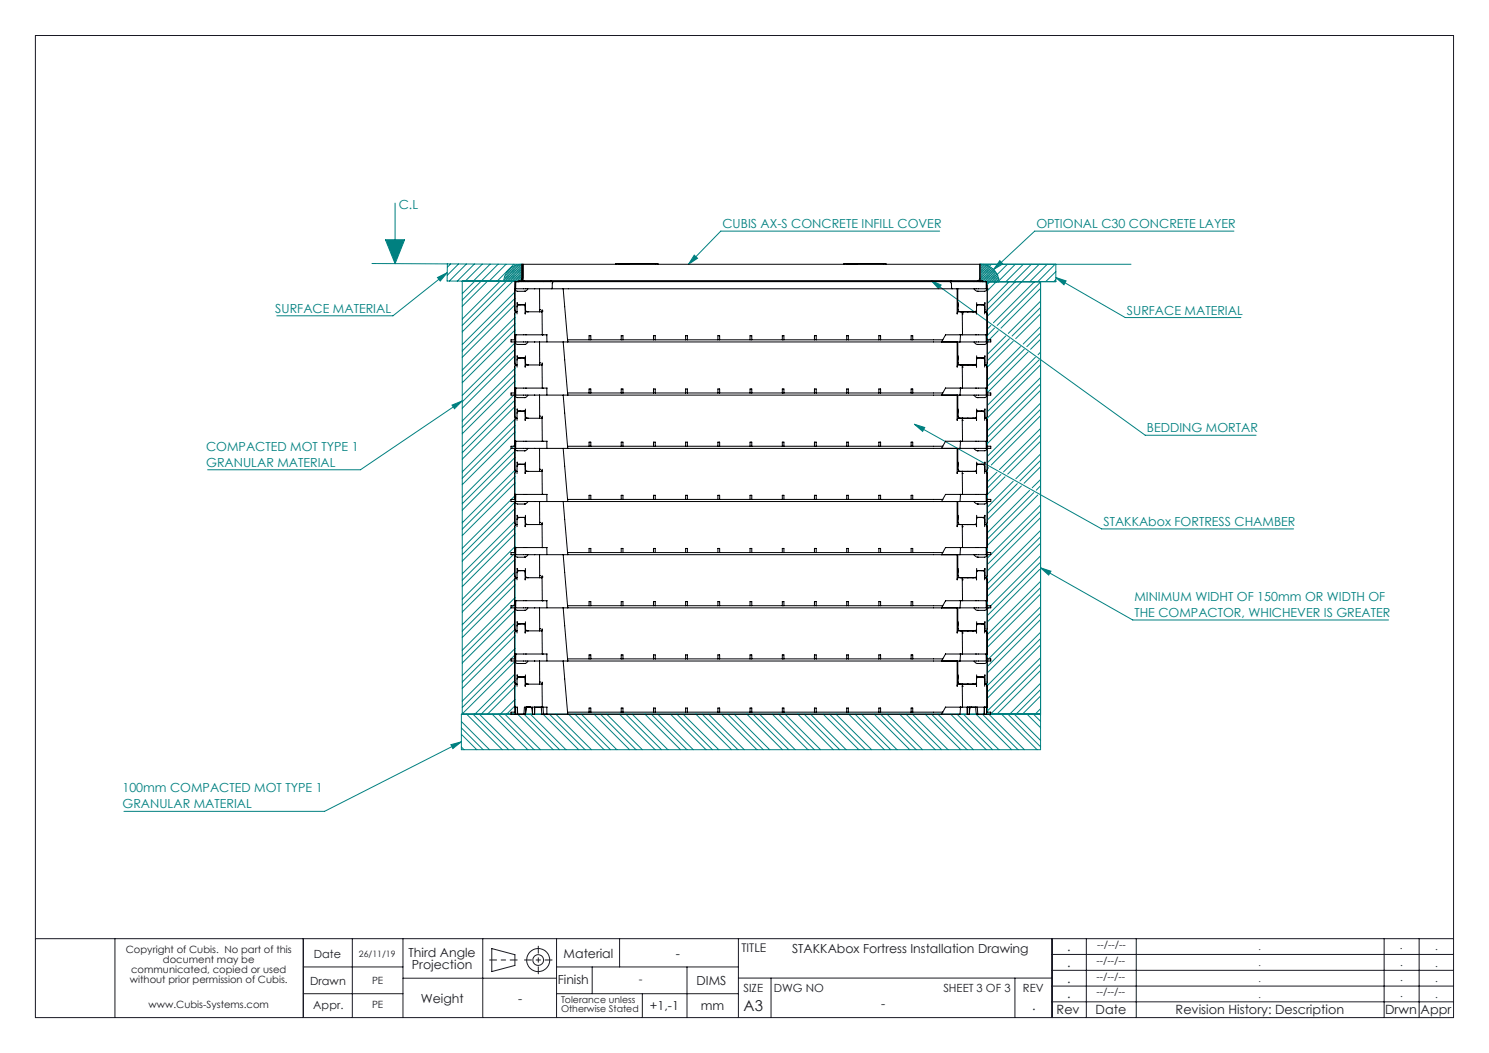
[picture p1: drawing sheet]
<svg xmlns="http://www.w3.org/2000/svg" width="420mm" height="297mm" viewBox="0 0 420 297" stroke-linecap="round" stroke-linejoin="round" font-family="sans-serif">
<g fill="none" stroke="#191924" stroke-width=".28">
<path d="M10 10h400v277h-400zM10 264.8h400M32.4 264.8v22.2M85.5 264.8v22.2M85.5 272.7h28.2M99.4 264.8v22.2M113.7 275.9h43.3M113.7 264.8v22.2M136.2 264.8v22.2M138.7 267.5l6.5 1.8v3l-6.5 1.7zM157 264.8v22.2M157 272.7h51.3"/>
<path d="M167 272.7v7.6M174.8 264.8v7.9M193.8 272.7v14.3M208.3 275.9h88.5M208.3 264.8v22.2M217.5 275.9v11.1M286.3 275.9v11.1M296.8 269.2h113.2M296.8 273.7h113.2M296.8 278.1h113.2M296.8 264.8v22.2M306.4 264.8v22.2"/>
<path d="M320.5 264.8v22.2M390.4 264.8v22.2M400.3 264.8v22.2M85.5 280.3h28.2M157 280.3h51.3M181.2 280.3v6.7M296.8 282.6h113.2"/>
<circle cx="151.8" cy="270.8" r="3.2"/>
<circle cx="151.8" cy="270.8" r="1.51"/>
</g>
<g fill="none" stroke="#008080" stroke-width=".28">
<path d="M111.4 57.3v17.1M104.9 74.3l42.3 .2M108.7 67.6h5.4l-2.7 6.8zM126.2 74.4l-.1 4.9h19.5M127.1 74.5l-.9 .8M129.3 74.5l-3.1 3.1M131.6 74.5l-4.8 4.8M133.8 74.5l-4.8 4.8M133.9 79.3l-3.5 3.5M136 74.5l-4.8 4.8M137.5 79.3l-7.1 7.1M138.3 74.5l-4.8 4.8"/>
<path d="M140.5 74.5l-10.1 10.1M141.1 79.3l-10.7 10.7M142.5 78.3h.1M142.5 79h.1M142.7 74.5l-4.7 4.8M142.8 77.3h.1M142.8 78h.1M142.8 78.6h.1M142.9 79.3l-12.5 12.5M143.1 76.9h.1M143.1 77.6h.1M143.1 78.3h.1"/>
<path d="M143.1 79h.1M143.4 76.6h.1M143.4 77.3h.1M143.4 78h.1M143.4 78.6h.1M143.8 76.3h.1M143.8 76.9h.1M143.8 77.6h.1M143.8 78.3h.1M143.8 79h.1M144.1 75.9h.1M144.1 76.6h.1"/>
<path d="M144.1 77.3h.1M144.1 78h.1M144.1 78.6h.1M144.5 75.6h.1M144.5 76.3h.1M144.5 76.9h.1M144.5 77.6h.1M144.5 78.3h.1M144.5 79h.1M144.5 75.3l-1.7 1.6M144.7 79.3l-14.3 14.3M144.8 75.3h.1"/>
<path d="M144.8 75.9h.1M144.8 76.6h.1M144.8 77.3h.1M144.8 78h.1M144.8 78.6h.1M145 74.5l-4.8 4.8M145.1 74.9h.1M145.1 75.6h.1M145.1 76.3h.1M145.1 76.9h.1M145.1 77.6h.1M145.1 78.3h.1"/>
<path d="M145.1 79h.1M145.3 79.3v122.2M145.5 75.3h.1M145.5 75.9h.1M145.5 76.6h.1M145.5 77.3h.1M145.5 78h.1M145.5 78.6h.1M145.7 74.8l-3.4 3.3M145.8 74.9h.1M145.8 75.6h.1M145.8 76.3h.1"/>
<path d="M145.8 76.9h.1M145.8 77.6h.1M145.8 78.3h.1M145.8 79h.1M146.2 75.3h.1M146.2 75.9h.1M146.2 76.6h.1M146.2 77.3h.1M146.2 78h.1M146.2 78.6h.1M146.5 74.9h.1M146.5 75.6h.1"/>
<path d="M146.5 76.3h.1M146.5 76.9h.1M146.5 77.6h.1M146.5 78.3h.1M146.5 79h.1M146.5 74.6l-4.4 4.3M146.8 74.6h.1M146.8 75.3h.1M146.8 75.9h.1M146.8 76.6h.1M146.8 77.3h.1M146.8 78h.1"/>
<path d="M146.8 78.6h.1M147.1 74.9h.1M147.1 75.6h.1M147.1 76.3h.1M147.1 76.9h.1M147.1 77.6h.1M147.1 78.3h.1M147.1 79h.1M147.2 74.5a5 5 0 0 0-5.1 4.8M147.2 74.5v4.7l-16.8 .1v122.2M147.2 74.5l-4.7 4.8M147.2 75.2l-4.1 4.1"/>
<path d="M147.2 75.9l-3.4 3.4M147.2 76.5l-2.7 2.8M147.2 77.2l-2 2.1M147.2 77.9l-1.4 1.4M147.2 78.6l-.6 .6M276.4 74.5a5.1 5.1 0 0 1 5.4 4.9M276.4 74.5h42.6M276.4 74.5v4.9h21.4v-4.9M276.4 79.2h.8v.2M276.5 74.9h.1M276.5 75.6h.1M276.5 76.3h.1"/>
<path d="M276.5 76.9h.1M276.5 77.6h.1M276.5 78.3h.1M276.5 79h.1M276.5 74.5l-.1 .1M276.8 74.6h.1M276.8 75.3h.1M276.8 75.9h.1M276.8 76.6h.1M276.8 77.3h.1M276.8 78h.1M276.8 78.6h.1"/>
<path d="M277.1 74.9h.1M277.1 75.6h.1M277.1 76.3h.1M277.1 76.9h.1M277.1 77.6h.1M277.1 78.3h.1M277.1 79h.1M277.2 74.6l-.8 .7M277.4 74.5v.1M277.5 75.3h.1M277.5 75.9h.1M277.5 76.6h.1"/>
<path d="M277.5 77.3h.1M277.5 78h.1M277.5 78.6h.1M277.5 79.3h.1M277.7 74.7l-1.3 1.3M277.8 74.9h.1M277.8 75.6h.1M277.8 76.3h.1M277.8 76.9h.1M277.8 77.6h.1M277.8 78.3h.1M277.8 79h.1"/>
<path d="M278.2 75.3h.1M278.2 75.9h.1M278.2 76.6h.1M278.2 77.3h.1M278.2 78h.1M278.2 78.6h.1M278.2 79.3h.1M278.3 74.8l-1.9 1.9M278.5 74.9h.1M278.5 75.6h.1M278.5 76.3h.1M278.5 76.9h.1"/>
<path d="M278.5 77.6h.1M278.5 78.3h.1M278.5 79h.1M278.8 75l-2.4 2.4M278.8 75.3h.1M278.8 75.9h.1M278.8 76.6h.1M278.8 77.3h.1M278.8 78h.1M278.8 78.6h.1M278.8 79.3h.1M279.2 75.6h.1"/>
<path d="M279.2 76.3h.1M279.2 76.9h.1M279.2 77.6h.1M279.2 78.3h.1M279.2 79h.1M279.2 75.2l-2.8 2.8M279.3 79.4l-.8 .8M279.5 75.9h.1M279.5 76.6h.1M279.5 77.3h.1M279.5 78h.1M279.5 78.6h.1"/>
<path d="M279.5 79.3h.1M279.6 75.5l-3.2 3.2M279.6 74.5l-.6 .6M279.8 76.3h.1M279.8 76.9h.1M279.8 77.6h.1M279.8 78.3h.1M279.8 79h.1M280 75.8l-3.4 3.4M280.2 76.6h.1M280.2 77.3h.1M280.2 78h.1"/>
<path d="M280.2 78.6h.1M280.2 79.3h.1M280.3 76.1l-3.1 3.1M280.5 76.9h.1M280.5 77.6h.1M280.5 78.3h.1M280.5 79h.1M280.6 76.5l-2.9 2.9M280.8 77.3h.1M280.8 78h.1M280.8 78.6h.1M280.8 79.3h.1"/>
<path d="M280.9 76.9l-2.6 2.5M281.2 77.6h.1M281.2 78.3h.1M281.2 79h.1M281.2 77.3l-2.2 2.1M281.4 77.7l-1.7 1.7M281.5 78.6h.1M281.5 79.3h.1M281.6 78.2l-1.2 1.2M281.7 78.8l-3.2 3.2M281.8 79.4h-.1M284.2 74.5l-2.9 2.9"/>
<path d="M284.6 79.4l-6.1 6.2M286.4 74.5l-4.6 4.7M286.4 79.4l-7.9 8M288.6 74.5l-4.9 4.9M290.9 74.5l-4.9 4.9M291.8 79.4l-11.6 11.6M293.1 74.5l-14.6 14.7M293.5 79.4v132.1h-163.4v-10h163.4M293.5 79.5l-12.2 12.3M295.4 74.5l-4.9 4.9M297.6 74.5l-4.9 4.9M297.8 76.6l-2.8 2.8"/>
<path d="M297.8 78.8l-.6 .6M145.3 82.3l-14.9 14.9M145.3 89.5l-14.9 14.9M145.3 96.7l-14.9 14.8M145.3 84.1l-14.9 14.9M145.3 91.3l-14.9 14.9M145.3 98.5l-14.9 14.8M145.3 85.9l-14.9 14.9M145.3 93.1l-14.9 14.8M279.5 91.8l-1 1M280.5 92.5l-2 2.1M281.6 93.3l-3.1 3"/>
<path d="M283.7 94.8l-5.2 5.1M284.7 95.5l-6.2 6.2M285.8 96.3l-7.3 7.2M287.9 97.8l-9.4 9.3M288.9 98.5l-10.4 10.4M290 99.3l-11.5 11.4M293.5 84.9l-9.1 9.1M293.5 92.1l-4.9 4.9M293.5 99.3l-.7 .7M293.5 86.7l-8 8.1M293.5 93.9l-3.9 3.9M293.5 81.3l-11.2 11.3"/>
<path d="M293.5 88.5l-7 7M293.5 95.7l-2.8 2.8M145.3 103.9l-14.9 14.8M145.3 111.1l-14.9 14.8M145.3 118.2l-14.9 14.9M145.3 105.7l-14.9 14.8M145.3 112.9l-14.9 14.8M145.3 100.3l-14.9 14.8M145.3 107.5l-14.9 14.8M145.3 114.6l-14.9 14.9M292.1 100.7l-13.6 13.6M293.1 101.5l-14.6 14.6"/>
<path d="M293.5 106.5l-15 15M293.5 113.7l-15 15M293.5 108.3l-15 15M293.5 115.5l-15 15M293.5 102.9l-15 15M293.5 110.1l-15 15M293.5 117.3l-13.9 13.9M145.3 125.4l-14.9 14.9M145.3 132.6l-14.9 14.9M145.3 139.8l-14.9 14.9M145.3 120l-14.9 14.9M145.3 127.2l-14.9 14.9"/>
<path d="M145.3 134.4l-14.9 14.9M145.3 121.8l-14.9 14.9M145.3 129l-14.9 14.9M145.3 136.2l-14.9 14.9M278.9 131.9l-.4 .4M281.2 133.2l-2.7 2.7M282.3 133.8l-3.8 3.9M283.5 134.5l-5 4.9M285.8 135.7l-7.3 7.3M286.9 136.4l-8.4 8.4M288.1 137.1l-9.6 9.5M290.4 138.3l-11.9 11.9"/>
<path d="M291.6 139l-13.1 13M292.7 139.6l-14.2 14.2M293.5 120.9l-11.6 11.6M293.5 128.1l-7 6.9M293.5 135.3l-2.4 2.3M293.5 122.7l-10.4 10.4M293.5 129.9l-5.8 5.8M293.5 137l-1.2 1.3M293.5 124.5l-9.3 9.2M293.5 131.7l-4.6 4.6M293.5 138.8l-.1 .1M145.3 147l-14.9 14.9"/>
<path d="M145.3 154.2l-14.9 14.8M145.3 141.6l-14.9 14.9M145.3 148.8l-14.9 14.9M145.3 156l-14.9 14.8M145.3 143.4l-14.9 14.9M145.3 150.6l-14.9 14.8M145.3 157.8l-14.9 14.8M293.5 142.4l-15 15M293.5 149.6l-15 15M293.5 156.8l-15 15M293.5 144.2l-15 15M293.5 151.4l-15 15"/>
<path d="M293.5 158.6l-15 15M293.5 146l-15 15M293.5 153.2l-15 15M145.3 161.4l-14.9 14.8M145.3 168.6l-14.9 14.8M145.3 175.7l-14.9 14.9M145.3 163.2l-14.9 14.8M145.3 170.3l-14.9 14.9M145.3 177.5l-14.9 14.9M145.3 165l-14.9 14.8M145.3 172.1l-14.9 14.9M145.3 179.3l-14.9 14.9"/>
<path d="M293.3 160.6l-14.8 14.8M293.5 164l-15 15M293.5 171.2l-15 15M293.5 178.3l-15 15.1M293.5 165.8l-15 15M293.5 173l-15 15M293.5 167.6l-15 15M293.5 174.8l-15 15M145.3 182.9l-14.9 14.9M145.3 190.1l-11.4 11.4M145.3 197.3l-4.2 4.2M145.3 184.7l-14.9 14.9"/>
<path d="M145.3 191.9l-9.6 9.6M145.3 199.1l-2.4 2.4M145.3 186.5l-14.9 14.9M145.3 193.7l-7.8 7.8M293.5 185.5l-15 15M293.5 192.7l-8.7 8.8M293.5 199.9l-1.5 1.6M293.5 180.1l-15 15.1M293.5 187.3l-14.1 14.2M293.5 194.5l-6.9 7M293.5 181.9l-15 15M293.5 189.1l-12.3 12.4"/>
<path d="M293.5 196.3l-5.1 5.2M130.1 207.1l4.4 4.4M130.1 205.3l6.2 6.2M130.1 210.7l.8 .8M130.1 203.5l8 8M131.7 201.5l10 10M133.5 201.5l10 10M135.3 201.5l10 10M138.9 201.5l10 10M140.7 201.5l9.9 10M142.5 201.5l9.9 10M145.3 200.9l-.6 .6"/>
<path d="M146 201.5l10 10M147.8 201.5l10 10M149.6 201.5l10 10M153.2 201.5l10 10M155 201.5l10 10M156.8 201.5l10 10M160.4 201.5l10 10M162.2 201.5l10 10M164 201.5l10 10M167.6 201.5l10 10M169.4 201.5l10 10M171.2 201.5l10 10"/>
<path d="M174.8 201.5l10 10M176.6 201.5l10 10M178.4 201.5l10 10M182 201.5l9.9 10M183.8 201.5l9.9 10M185.6 201.5l9.9 10M189.2 201.5l9.9 10M191 201.5l9.9 10M192.7 201.5l10 10M196.3 201.5l10 10M198.1 201.5l10 10M199.9 201.5l10 10"/>
<path d="M203.5 201.5l10 10M205.3 201.5l10 10M207.1 201.5l10 10M210.7 201.5l10 10M212.5 201.5l10 10M214.3 201.5l10 10M217.9 201.5l10 10M219.7 201.5l10 10M221.5 201.5l10 10M225.1 201.5l10 10M226.9 201.5l10 10M228.7 201.5l10 10"/>
<path d="M232.2 201.5l10.1 10M234 201.5l10.1 10M235.8 201.5l10.1 10M239.4 201.5l10 10M241.2 201.5l10 10M243 201.5l10 10M246.6 201.5l10 10M248.4 201.5l10 10M250.2 201.5l10 10M253.8 201.5l10 10M255.6 201.5l10 10M257.4 201.5l10 10"/>
<path d="M261 201.5l10 10M262.8 201.5l10 10M264.6 201.5l10 10M268.2 201.5l10 10M270 201.5l10 10M271.8 201.5l10 10M275.3 201.5l10.1 10M277.1 201.5l10.1 10M278.4 201.5l.1-122.1v122.1M278.9 201.5l10.1 10M282.5 201.5l10 10M284.3 201.5l9.2 9.1"/>
<path d="M286.1 201.5l7.4 7.3M289.7 201.5l3.8 3.7M291.5 201.5l2 1.9M293.3 201.5l.2 .1"/>
</g>
<path d="M145.9 270.8h-7.8M147.9 270.8h7.8M151.8 266.9v7.8" fill="none" stroke="#191924" stroke-width=".28" stroke-dasharray="6.3 1.3 1.3 1.3" stroke-dashoffset="4.4"/>
<path d="M111.4 67.6v6.8l2.7-6.8zM108.7 67.6l2.7 6.8v-6.8z" fill-rule="evenodd" fill="#008080"/>
<g fill="none" stroke="#008080" stroke-width=".28">
<path d="M123.4 78.3l2.8-1.4-2 2.4zM126.2 76.9l-15.4 12.2h-32.7M195.8 72l.9 .8-2.5 1.7zM262.7 79.2l60.3 43.6h31.3M262.7 79.2l2.8 1.2-.8 1zM265 65.2h-61.7l-9.1 9.3M282 73.5l.9 .9-2.7 1.6zM297.8 78.3l19.6 11.3h32.6M297.8 78.3l2.9 .9-.6 1.1zM348.1 65.2h-56.2l-11.7 10.8M127.5 114.3l2.9-1.2-2.2 2.2zM130.4 113.1l-28.7 19.4h-43.1"/>
<path d="M257.9 119.7l52.9 29.5h54.1M257.9 119.7l2.9 .9-.6 1.1zM293.5 160.2l26 14.7h72.2M293.5 160.2l2.9 .9-.6 1.1zM127.2 210l2.9-.8-2.4 1.9zM130.1 209.2l-38.6 19.6h-56.5"/>
</g>
<path d="M195.8 72l.9 .8-2.5 1.7zM282 73.5l.9 .9-2.7 1.6zM297.8 78.3l2.9 .9-.6 1.1zM123.4 78.3l2.8-1.4-2 2.4zM257.9 119.7l2.9 .9-.6 1.1zM293.5 160.2l2.9 .9-.6 1.1zM127.5 114.3l2.9-1.2-2.2 2.2zM127.2 210l2.9-.8-2.4 1.9zM262.7 79.2l2.8 1.2-.8 1z" fill="#008080"/>
<g fill="none" stroke="#000" stroke-width=".28">
<path d="M145.3 79.4h1.1M145.3 79.4h.2M145.3 79.4v2.1M145.5 79.4h.9M145.5 79.4v2.1M146.4 79.4h6.9M146.4 79.4v-.2h130.8v.2M147.2 78.6l.3 .5M147.5 79.1h-.3v-4.6h129.2v4.6l-.6 .1M147.5 79.1l.3 .1M147.5 74.5v4.6M153.4 79.4h123.8"/>
<path d="M155.4 79.2v.2M156.1 79.4l-.3 .4-.2 1.7M174.4 74.4h-.6l-.1 .1M174.4 74.4h.1M174.5 74.4h11.1v.1M174.9 74.5h2.5M174.9 74.5h.1M177.4 74.5h.1M238.8 74.4h-.7l-.1 .1M238.8 74.4h.1M238.8 74.4h10.3M239.3 74.5h2.5"/>
<path d="M239.3 74.5h.1M241.8 74.5h.1M249.1 74.4h.1M249.2 74.4h.6l.1 .1M267.9 79.4l.5 .6v1.3l.2 .2M268.2 79.2v.2M277.2 79.4h1M278.2 79.4h.1l.1 2.1M278.2 79.4v2.1M145.2 87.3l.1 .5M145.2 94.4h.3M145.2 81.5h.1"/>
<path d="M145.2 81.5v5.8M145.2 87.3l.2 .5 .4 .1-.4 .1-.2 .4v6M145.2 94.4h.1M145.3 94.4v1.4M145.3 94.5v1.3h-1.2v.6h1.2M145.3 94.4v.8M145.3 81.5l.1 .3a1.4 1.4 0 0 0 1.7 .4h.9M145.3 96.4l.2 .6 .3 .2h2.2M145.3 81.5h.2M145.3 96.4h-.1v5.9M145.3 96.4h.2M145.3 87.7v.4"/>
<path d="M145.3 94.4v2M145.5 81.5h6.7M145.5 96.4h6.7M145.5 94.4h7.5M145.5 94.4v2M147.8 86l.3 .4v2.1l.2-.6h.7M147.8 86h-1.4l-.5 .3-.1 2.2M147.8 86h.4h-1.8l-.4-.3-.1-.3v1M148 82.2h.1M148 97.2h.1M148.2 85.4v2.1l.2 .3 .6 .1M148.9 81.6l-.9 .6"/>
<path d="M148.9 96.6l-.4 .4-.5 .2M149 87.9h3.2M152.2 87.9h.5M152.2 96.4h118.6M152.2 81.5h118M152.2 81.5v5.8M152.2 96.4v5.9M152.2 87.3h.1M152.2 87.3v.6M152.7 87.9h.2zM152.9 87.7h.1M152.9 87.7l.1 6.7"/>
<path d="M152.9 87.3v.4M153 94.4h1.4M153 94.4h.1M154.2 94.4l.1 2M158.9 81.5l1.2 14.3M158.9 96.4l1.2 14.4M160.1 95.8h105.8M160.1 95.8l.1 .6M166.2 95.8v-1.1h.5v1.1M175.2 95.8v-1.1h.5v1.1M184.3 95.8v-1.1h.5v1.1M193.4 95.8v-1.1h.5v1.1"/>
<path d="M202.5 95.8v-1.1h.5v1.1M211.6 95.8v-1.1h.5v1.1M220.7 95.8v-1.1h.4v1.1M229.7 95.8v-1.1h.5v1.1M238.8 95.8v-1.1h.5v1.1M247.9 95.8v-1.1h.5v1.1M257 95.8v-1.1h.5v1.1M265.9 95.8l-.3 .6M270 81.5v7l.2-.6h1.3M270 96.4v7.1l.2-.6h1.3M270.2 81.5h8.1M270.2 86h.1"/>
<path d="M270.2 81.5v5.1M270.2 96.4v5.2M270.3 85.4v2.1l.3 .4h4.2l.6-.3M270.8 96.4h7.5M270.8 94.4h.1M270.9 94.4l-.1 2M271.3 87.9h.1M271.4 87.9h.1M271.4 88.5h.1M271.4 88.5l.1 5.9M271.5 87.9h.1M271.5 94.4h6.7"/>
<path d="M271.5 87.9l-.1 .6M271.5 94.4h-4.8l-.8 1.4M272.8 87.9h.1M274.3 87.9h.1M274.8 96.6l.9 .6M274.8 81.6l.9 .6M275.4 86.4v2.1l-.1-.6h-3.8M275.5 85.4v1M275.7 97.2h.1M275.7 82.2h.1M275.7 86h-.2l2-.1 .3-.5-.1 2.3M275.7 86l-.2 .3"/>
<path d="M275.7 86h1.2a.7 .7 0 0 1 .8 .6v1.9M277.8 87.9h.1M277.8 87.9l.6 .5v6M278.2 94.4h.2M278.2 94.4v2M278.3 88.1l.1 .3v6M278.3 87.8v.4M278.3 96.4v.4l-.5 .4h-2.1M278.3 81.5v.3a1.4 1.4 0 0 1-1.7 .4h-.9M278.3 96.4h.1M278.3 81.5h.1M278.3 94.4l.1 2"/>
<path d="M278.3 95.8h1.2v.6h-1.1M278.4 96.4v6.1l-.2 .4h-.4M278.4 81.5v6l-.6 .4M278.4 96.4h.1M278.4 81.5h.1M145.2 102.3l.1 .5M145.2 117.4l.1 .4M145.2 109.5h.3M145.2 102.3l.3 .6h.3l-.4 .1-.2 .4v6.1M145.2 117.4l.2 .4 .4 .2h-.4l-.2 .4v6.1M145.2 109.5h.1M145.3 109.5v1.3"/>
<path d="M145.3 109.5v1.3h-1.2v.6h1.2M145.3 109.5v.7M145.3 111.4l.2 .5 .3 .2h2.2M145.3 111.4h-.1v6M145.3 111.4h.2M145.3 102.7v.4M145.3 117.7v.4M145.3 109.5v1.9M145.5 111.4h6.7M145.5 109.5h7.5M145.5 109.5v1.9M147.8 101l.3 .4v2.1l.2-.5 .7-.1"/>
<path d="M147.8 101h-1.4l-.5 .2-.1 2.3M147.8 116l.3 .4v2.2l.2-.6h.7M147.8 116h-1.3l-.6 .3-.1 2.3M147.8 116h.4l-2-.1-.3-.5v1M147.8 101h.4h-1.8l-.4-.3-.1-.3v1M148 112.1h.1M148.2 115.4v2l.2 .4 .6 .2M148.2 100.4v2l.2 .4 .6 .1M148.9 111.5l-.4 .5-.5 .1M149 118h3.2M149 102.9h3.2M152.2 118h.5"/>
<path d="M152.2 102.9h.5M152.2 111.4h118.6M152.2 111.4v6M152.2 117.4h.1M152.2 117.4v.6M152.2 102.3h.1M152.2 102.3v.6M152.7 102.9h.2zM152.7 118h.2M152.9 117.9l-.2 .1M152.9 102.8l.1 6.7M152.9 102.7v.1"/>
<path d="M152.9 117.4l.1 7.1M152.9 102.3v.4M153 109.5h1.4M153 109.5h.1M154.2 109.5l.1 1.9M158.9 111.4l1.2 14.5M160.1 110.8h105.8M160.1 110.8l.1 .6M166.2 110.8v-1.1h.5v1.1M175.2 110.8v-1.1h.5v1.1M184.3 110.8v-1.1h.5v1.1M193.4 110.8v-1.1h.5v1.1"/>
<path d="M202.5 110.8v-1.1h.5v1.1M211.6 110.8v-1.1h.5v1.1M220.7 110.8v-1.1h.4v1.1M229.7 110.8v-1.1h.5v1.1M238.8 110.8v-1.1h.5v1.1M247.9 110.8v-1.1h.5v1.1M257 110.8v-1.1h.5v1.1M265.9 110.8l-.3 .6M270 111.4v7.2l.2-.6h1.3M270.2 116h.1M270.2 101h.1M270.2 111.4v5.2"/>
<path d="M270.3 115.4v2.2a2.74 2.74 0 0 0 2.4 .4h1.2a1.34 1.34 0 0 0 1.5-.4M270.3 100.4v2.1l.3 .4h4.2l.6-.3M270.8 111.4h7.5M270.8 109.5h.1M270.9 109.5l-.1 1.9M271.3 118h.1M271.3 102.9h.1M271.4 118.6h.1M271.4 103.5h.1M271.4 118.6l.1 5.9M271.4 103.5l.1 6M271.5 109.5h6.7"/>
<path d="M271.5 118l-.1 .6M271.5 102.9l-.1 .6M271.5 109.5h-4.8l-.8 1.3M272.8 118h.1M272.8 102.9h.1M274.3 118h.1M274.3 102.9h.1M274.8 111.5l.9 .6M275.4 116.4v2.2l-.1-.6h-3.8M275.4 101.4v2.1l-.2-.6h-3.7M275.5 100.4v1M275.5 115.4v1"/>
<path d="M275.7 112.1h.1M275.7 116h-.2h1.9l.4-.6-.1 2.3M275.7 101h-.2l2-.1 .3-.5-.1 2.3M275.7 116l-.2 .3M275.7 116h1.3l.7 .3v2.3M275.7 101l-.2 .3M275.7 101h1.4l.6 .3v2.2M277.8 118h.1M277.8 102.9h.1M277.8 118l.6 .4v6.1M277.8 102.9l.6 .5v6.1M278.2 109.5h.2"/>
<path d="M278.2 109.5v1.9M278.3 118.1l.1 .3v6.1M278.3 103.1l.1 .3v6.1M278.3 102.8v.4M278.3 117.8v.4M278.3 111.4v.4l-.5 .3h-2.1M278.3 111.4h.1M278.3 109.5l.1 1.9M278.3 110.8h1.2v.6h-1.1M278.4 111.4v6.1l-.2 .4-.4 .1M278.4 111.4h.1M145.2 132.4l.1 .4"/>
<path d="M145.2 139.4h.3M145.2 124.5h.3M145.2 132.4l.2 .4 .4 .2-.4 .1-.2 .3v6M145.2 124.5h.1M145.2 139.4h.1M145.3 124.5v1.4M145.3 139.4v1.5M145.3 124.5v1.4h-1.2v.6h1.2M145.3 139.4v1.5h-1.2v.6h1.2M145.3 139.4v.9M145.3 124.5v.7M145.3 126.5l.2 .4 .3 .2h2.2"/>
<path d="M145.3 126.5h-.1v5.9M145.3 126.5h.2M145.3 132.7v.4M145.3 124.5v2M145.3 139.4v2.1M145.5 126.5h6.7M145.5 139.4h7.5M145.5 124.5h7.5M145.5 124.5v2M145.5 139.4v2.1M147.8 130.9l.3 .5v2.2l.2-.6h.7M147.8 130.9h-1.3l-.6 .4-.1 2.3"/>
<path d="M147.8 130.9h.4h-1.9l-.4-.6v1.1M148 127.1h.1M148.2 130.3v2.1l.2 .4 .6 .2M148.9 126.5l-.4 .5-.5 .1M149 133h3.2M152.2 133h.5M152.2 126.5h118.6M152.2 126.5v5.9M152.2 132.4h.1M152.2 132.4v.6M152.7 133h.2zM152.9 132.7l.1 6.7"/>
<path d="M152.9 132.7h.1M152.9 132.4v.3M153 139.4h1.4M153 139.4h.1M153 124.5h1.4M153 124.5h.1M154.2 139.4l.1 2.1M154.2 124.5l.1 2M158.9 126.5l1.2 14.4M160.1 125.9h105.8M160.1 125.9l.1 .6M166.2 125.9v-1.2h.5v1.2"/>
<path d="M175.2 125.9v-1.2h.5v1.2M184.3 125.9v-1.2h.5v1.2M193.4 125.9v-1.2h.5v1.2M202.5 125.9v-1.2h.5v1.2M211.6 125.9v-1.2h.5v1.2M220.7 125.9v-1.2h.4v1.2M229.7 125.9v-1.2h.5v1.2M238.8 125.9v-1.2h.5v1.2M247.9 125.9v-1.2h.5v1.2M257 125.9v-1.2h.5v1.2M265.9 125.9l-.3 .6M270 126.5v7.1l.2-.6h1.3"/>
<path d="M270.2 130.9h.1M270.2 126.5v5M270.3 130.3v2.3a1.81 1.81 0 0 0 1.9 .4h1.7a1.34 1.34 0 0 0 1.5-.4M270.8 126.5h7.5M270.8 139.4h.1M270.8 124.5h.1M270.9 139.4l-.1 2.1M270.9 124.5l-.1 2M271.3 133h.1M271.4 133.6h.1M271.4 133.6l.1 5.8M271.5 124.5h6.7"/>
<path d="M271.5 139.4h6.7M271.5 133l-.1 .6M271.5 139.4h-4.8l-.8 1.5M271.5 124.5h-4.8l-.8 1.4M272.8 133h.1M274.3 133h.1M274.8 126.5l.9 .6M275.4 131.4v2.2l-.1-.6h-3.8M275.5 130.3v1.1M275.7 127.1h.1M275.7 130.9h-.2h1.9l.4-.6-.1 2.4M275.7 130.9l-.2 .4"/>
<path d="M275.7 130.9h1.3l.7 .4v2.3M277.8 133h.1M277.8 133l.6 .4v6M278.2 139.4h.2M278.2 124.5h.2M278.2 124.5v2M278.2 139.4v2.1M278.3 132.8l.1 .6v6M278.3 126.5l-.1 .4-.4 .2h-2.1M278.3 126.5h.1M278.3 124.5l.1 2M278.3 139.4l.1 2.1"/>
<path d="M278.3 125.9h1.2v.6h-1.1M278.4 126.5v6l-.2 .4-.4 .1M278.4 126.5h.1M145.2 147.4l.1 .4M145.2 154.4h.3M145.2 147.4l.2 .4 .4 .2-.4 .1-.2 .3v6M145.2 154.4h.1M145.3 154.4v1.5M145.3 154.4v1.5h-1.2v.6h1.2M145.3 154.4v.9M145.3 141.5l.2 .5 .4 .2h2.1M145.3 156.5l.1 .3a1.4 1.4 0 0 0 1.7 .4h.9"/>
<path d="M145.3 141.5h-.1v5.9M145.3 141.5h.2M145.3 156.5h-.1v5.8M145.3 156.5h.2M145.3 147.7v.4M145.3 154.4v2.1M145.5 141.5h6.7M145.5 156.5h6.7M145.5 154.4h7.5M145.5 154.4v2.1M147.8 145.9l.3 .5v2.2l.2-.6h.7M147.8 145.9h-1.2l-.7 .4-.1 2.3"/>
<path d="M147.8 145.9h.4h-1.9l-.4-.6v1.1M148 142.2h.1M148 157.2h.1M148.2 145.3v2.1l.2 .4 .6 .2M148.9 141.6l-.9 .6M148.9 156.6l-.9 .6M149 148h3.2M152.2 148h.5M152.2 141.5h118.6M152.2 156.5h118.6M152.2 141.5v5.9M152.2 156.5v5.8"/>
<path d="M152.2 147.4h.1M152.2 147.4v.6M152.7 148h.2zM152.9 147.7l.1 6.7M152.9 147.7h.1M152.9 147.4v.3M153 154.4h1.4M153 154.4h.1M154.2 154.4l.1 2.1M158.9 141.5l1.2 14.4M158.9 156.5l1.2 14.3M160.1 140.9h105.8"/>
<path d="M160.1 155.9h105.8M160.1 140.9l.1 .6M160.1 155.9l.1 .6M166.2 140.9v-1.2h.5v1.2M166.2 155.9v-1.2h.5v1.2M175.2 140.9v-1.2h.5v1.2M175.2 155.9v-1.2h.5v1.2M184.3 140.9v-1.2h.5v1.2M184.3 155.9v-1.2h.5v1.2M193.4 140.9v-1.2h.5v1.2M193.4 155.9v-1.2h.5v1.2M202.5 140.9v-1.2h.5v1.2"/>
<path d="M202.5 155.9v-1.2h.5v1.2M211.6 140.9v-1.2h.5v1.2M211.6 155.9v-1.2h.5v1.2M220.7 140.9v-1.2h.4v1.2M220.7 155.9v-1.2h.4v1.2M229.7 140.9v-1.2h.5v1.2M229.7 155.9v-1.2h.5v1.2M238.8 140.9v-1.2h.5v1.2M238.8 155.9v-1.2h.5v1.2M247.9 140.9v-1.2h.5v1.2M247.9 155.9v-1.2h.5v1.2M257 140.9v-1.2h.5v1.2"/>
<path d="M257 155.9v-1.2h.5v1.2M265.9 140.9l-.3 .6M265.9 155.9l-.3 .6M270 141.5v7.1l.2-.6h1.3M270 156.5v7l.1-.5 1.4-.1M270.2 145.9h.1M270.2 141.5v5M270.2 156.5v5.1M270.3 145.3v2.2l.3 .4 4.2 .1 .6-.4M270.8 156.5h7.5M270.8 141.5h7.5M270.8 154.4h.1"/>
<path d="M270.9 154.4l-.1 2.1M271.3 148h.1M271.4 148.6h.1M271.4 148.6l.1 5.8M271.5 154.4h6.7M271.5 148l-.1 .6M271.5 154.4h-4.8l-.8 1.5M272.8 148h.1M274.3 148h.1M274.8 156.6l.9 .6M274.8 141.6l.9 .6M275.4 146.4v2.2l-.1-.6h-3.8"/>
<path d="M275.5 145.3v1.1M275.7 157.2h.1M275.7 142.2h.1M275.7 145.9h-.2h1.9l.3-.1 .1-.5-.1 2.4M275.7 145.9l-.2 .4M275.7 145.9h1.3l.7 .4v2.3M277.8 148h.1M277.8 148l.6 .4v6M278.2 154.4h.2M278.2 154.4v2.1M278.3 148.1l.1 .3v6M278.3 147.8v.4"/>
<path d="M278.3 156.5v.3a1.4 1.4 0 0 1-1.7 .4h-.9M278.3 141.5l-.2 .5-.3 .1-2.1 .1M278.3 156.5h.1M278.3 141.5h.1M278.3 154.4l.1 2.1M278.3 140.9h1.2v.6h-1.1M278.3 155.9h1.2v.6h-1.1M278.4 156.5v6l-.6 .4M278.4 141.5v6l-.2 .3-.4 .2M278.4 156.5h.1M278.4 141.5h.1M145.2 162.3l.1 .8"/>
<path d="M145.2 177.3l.1 .5M145.2 169.4h.3M145.2 162.3l.2 .5 .4 .1-.4 .2-.2 .3v6M145.2 177.3l.3 .6h.3l-.4 .1-.2 .4v6.1M145.2 169.4h.1M145.3 169.4v1.4M145.3 169.5v1.3h-1.2v.6h1.2M145.3 169.4v.8M145.3 171.4l.1 .4a1.08 1.08 0 0 0 1.4 .4h1.2M145.3 171.4h-.1v5.9M145.3 171.4h.2M145.3 177.7v.4"/>
<path d="M145.3 169.4v2M145.5 171.4h6.7M145.5 169.4h7.5M145.5 169.4v2M147.8 161l.3 .4v2.1l.2-.6h.7M147.8 161h-1.4l-.5 .3-.1 2.2M147.8 176l.3 .4v2.1l.2-.5 .7-.1M147.8 176h-1.4l-.5 .2-.1 2.3M147.8 176h.4h-1.8l-.4-.3-.1-.3v1M147.8 161h.4M148 172.2h.1M148.2 175.4v2l.2 .4 .6 .1"/>
<path d="M148.2 160.3v2.2l.2 .3 .6 .1M148.2 160.9h-1.9l-.4-.6v1.1M148.9 171.6l-.4 .4-.5 .2M149 177.9h3.2M149 162.9h3.2M152.2 177.9h.5M152.2 162.9h.5M152.2 171.4h118.6M152.2 171.4v5.9M152.2 177.3h.1M152.2 177.3v.6M152.2 162.3h.1"/>
<path d="M152.2 162.3v.6M152.7 162.9h.2zM152.7 177.9h.2zM152.9 162.7h.1M152.9 162.7l.1 6.7M152.9 177.3l.1 7.2M152.9 162.3v.4M153 169.4h1.4M153 169.4h.1M154.2 169.4l.1 2M158.9 171.4l1.2 14.4M160.1 170.8h105.8"/>
<path d="M160.1 170.8l.1 .6M166.2 170.8v-1.1h.5v1.1M175.2 170.8v-1.1h.5v1.1M184.3 170.8v-1.1h.5v1.1M193.4 170.8v-1.1h.5v1.1M202.5 170.8v-1.1h.5v1.1M211.6 170.8v-1.1h.5v1.1M220.7 170.8v-1.1h.4v1.1M229.7 170.8v-1.1h.5v1.1M238.8 170.8v-1.1h.5v1.1M247.9 170.8v-1.1h.5v1.1M257 170.8v-1.1h.5v1.1"/>
<path d="M265.9 170.8l-.3 .6M270 171.4v7.1l.2-.6h1.3M270.2 160.9h.1M270.2 176h.1M270.2 161h.1M270.2 171.4v5.2M270.3 160.3v2.2l.3 .4h4.2l.6-.3M270.3 175.4v2.1l.3 .4h4.2l.6-.3M270.8 171.4h7.5M270.8 169.4h.1M270.9 169.4l-.1 2M271.3 177.9h.1"/>
<path d="M271.3 162.9h.1M271.4 178.5h.1M271.4 163.5h.1M271.4 178.5l.1 6M271.4 163.5l.1 5.9M271.5 169.4h6.7M271.5 177.9l-.1 .6M271.5 162.9l-.1 .6M271.5 169.4h-4.8l-.8 1.4M272.8 162.9h.1M272.8 177.9h.1M274.3 177.9h.1"/>
<path d="M274.3 162.9h.1M274.8 171.6l.9 .6M275.4 176.4v2.1l-.2-.6h-3.7M275.4 161.4v2.1l-.1-.6h-3.8M275.5 160.9h2l.3-.6-.1 2.4M275.5 160.3v1.1M275.5 175.4v1M275.5 161h.2M275.7 172.2h.1M275.7 176h-.2l2-.1 .3-.5-.1 2.3M275.7 176l-.2 .3M275.7 176h1.4l.6 .3v2.2"/>
<path d="M275.7 161l-.2 .3M275.7 161h1.2a.7 .7 0 0 1 .8 .6v1.9M277.8 162.9h.1M277.8 177.9h.1M277.8 177.9l.6 .5v6.1M277.8 162.9l.6 .5v6M278.2 169.4h.2M278.2 169.4v2M278.3 163.1l.1 .3v6M278.3 178.1l.1 .3v6.1M278.3 162.8v.4M278.3 177.8v.4"/>
<path d="M278.3 171.4v.4a1.11 1.11 0 0 1-1.5 .4h-1.1M278.3 171.4h.1M278.3 169.4l.1 2M278.3 170.8h1.2v.6h-1.1M278.4 171.4v6.1l-.2 .4h-.4M278.4 171.4h.1M145.2 192.4l.1 .4M145.2 199.5h.7l.1 2M145.2 184.5h.3M145.2 192.4l.2 .4 .4 .2h-.4l-.2 .4v6.1M145.2 184.5h.1M145.2 199.5h.1"/>
<path d="M145.3 184.5v1.3M145.3 184.5v1.3h-1.2v.6h1.2M145.3 199.5v2h-1.2v-.6h1.2zM145.3 184.5v.7M145.3 186.4l.2 .5 .3 .2h2.2M145.3 186.4h-.1v6M145.3 186.4h.2M145.3 192.7v.4M145.3 184.5v1.9M145.5 186.4h6.7M145.5 184.5h7.5M145.5 184.5v1.9"/>
<path d="M145.9 199.6v1.9M147.8 191l.3 .4v2.2l.2-.6h.7M147.8 191h-1.3l-.6 .3-.1 2.3M147.8 191h.4l-2-.1-.3-.5v1M148 187.1h.1M148.2 190.4v2l.2 .4 .6 .2M148.4 199.5l-.2 2M148.4 199.5h1.2M148.9 186.5l-.4 .5-.5 .1M149 193h3.2M149.6 199.5l.5 .3 .1 1.6M150.2 199.5v2"/>
<path d="M150.8 199.5h2.2M150.8 199.5v2M152.2 193h.5M152.2 186.4h118.6M152.2 186.4v6M152.2 192.4h.1M152.2 192.4v.6M152.7 199.5l.1 2h1.4M152.7 193h.2zM152.9 192.8l.1 6.7M152.9 192.7v.1M152.9 192.4v.3"/>
<path d="M153 199.5h-5.1l-.1 2M153 184.5h1.4M153 184.5h.1M153 199.5h1.4M153 199.5h.1M153.2 199.5l.1 2h1M154.2 184.5l.1 1.9M154.2 199.5l.1 2M158.9 186.4l1.2 14.5M160.1 185.8h105.8M160.1 185.8l.1 .6M166.2 185.8v-1.1h.5v1.1"/>
<path d="M175.2 185.8v-1.1h.5v1.1M184.3 185.8v-1.1h.5v1.1M193.4 185.8v-1.1h.5v1.1M202.5 185.8v-1.1h.5v1.1M211.6 185.8v-1.1h.5v1.1M220.7 185.8v-1.1h.4v1.1M229.7 185.8v-1.1h.5v1.1M238.8 185.8v-1.1h.5v1.1M247.9 185.8v-1.1h.5v1.1M257 185.8v-1.1h.5v1.1M265.9 185.8l-.3 .6M270 186.4v7.2l.2-.6h1.3"/>
<path d="M270.2 191h.1M270.2 186.4v5.2M270.3 190.4v2.2a2.74 2.74 0 0 0 2.4 .4h1.2a1.34 1.34 0 0 0 1.5-.4M270.8 186.4h7.5M270.8 184.5h.1M270.8 199.5h.1M270.9 184.5l-.1 1.9M270.9 199.5l-.1 2h-116.5M271.3 193h.1M271.4 193.6h.1M271.4 193.6l.1 5.9M271.5 184.5h6.7"/>
<path d="M271.5 199.5h4.2l.1 2M271.5 193l-.1 .6M271.5 199.5h-4.8l-.8 1.4M271.5 184.5h-4.8l-.8 1.3M272.8 199.5l.1 2M272.8 193h.1M273.4 199.5v2M274 199.5l-.5 .3-.1 1.7M274.3 193h.1M274.8 186.5l.9 .6M275.2 199.5l.2 2h.4M275.4 191.4v2.2l-.1-.6h-3.8"/>
<path d="M275.5 190.4v1M275.7 187.1h.1M275.7 191h-.2h1.9l.4-.6-.1 2.3M275.7 191l-.2 .3M275.7 191h1.3l.7 .3v2.3M277.7 199.5v2M277.8 193h.1M277.8 193l.6 .4v6.1M278.1 199.5h-5.2v2M278.2 184.5h.2M278.2 184.5v1.9M278.3 192.8l.1 .6v6.1"/>
<path d="M278.3 199.5v2M278.3 186.4v.4l-.5 .3h-2.1M278.3 186.4h.1M278.3 199.5h.1M278.3 199.5v1.4h1.2v.6h-1.2M278.3 184.5l.1 1.9M278.3 185.8h1.2v.6h-1.1M278.4 199.5h-.8l-.1 2M278.4 186.4v6.1l-.2 .4-.4 .1M278.4 186.4h.1M145.3 201.5h.6M145.9 201.5h.1"/>
<path d="M146 201.5h1.8M146.1 201.5h2.1M147.8 201.5h.4M150.2 201.5h.6M150.2 201.4v.1M160.1 200.9h105.8M160.1 200.9l.1 .6M166.2 200.9v-1.2h.5v1.2M175.2 200.9v-1.2h.5v1.2M184.3 200.9v-1.2h.5v1.2M193.4 200.9v-1.2h.5v1.2M202.5 200.9v-1.2h.5v1.2"/>
<path d="M211.6 200.9v-1.2h.5v1.2M220.7 200.9v-1.2h.4v1.2M229.7 200.9v-1.2h.5v1.2M238.8 200.9v-1.2h.5v1.2M247.9 200.9v-1.2h.5v1.2M257 200.9v-1.2h.5v1.2M265.9 200.9l-.3 .6M272.9 201.5h.5M275.8 201.5h1.7M277.5 201.5h.2M277.7 201.5h.1M277.7 201.5h.6"/>
</g>
<text font-size="4.2" fill="#191924" x="209.7" y="285.2">A3</text>
<g font-size="3.6" fill="#191924">
<text x="298" y="285.9">Rev</text>
<text x="309" y="285.9">Date</text>
<text x="331.6" y="285.9">Revision History: Description</text>
<text x="390.7" y="285.9">Drwn</text>
<text x="400.7" y="285.9">Appr</text>
</g>
<g font-size="3.5" fill="#008080">
<text x="112.5" y="59">C.L</text>
<text x="203.8" y="64.4">CUBIS AX-S CONCRETE INFILL COVER</text>
<text x="292.3" y="64.4">OPTIONAL C30 CONCRETE LAYER</text>
<text x="77.6" y="88.3">SURFACE MATERIAL</text>
<text x="317.9" y="88.8">SURFACE MATERIAL</text>
<text x="323.5" y="122">BEDDING MORTAR</text>
<text x="58.1" y="127.2">COMPACTED MOT TYPE 1</text>
<text x="58.1" y="131.7">GRANULAR MATERIAL</text>
<text x="311.3" y="148.4">STAKKAbox FORTRESS CHAMBER</text>
<text x="320" y="169.5">MINIMUM WIDHT OF 150mm OR WIDTH OF</text>
<text x="320" y="174">THE COMPACTOR, WHICHEVER IS GREATER</text>
<text x="34.5" y="223.5">100mm COMPACTED MOT TYPE 1</text>
<text x="34.5" y="228">GRANULAR MATERIAL</text>
</g>
<g font-size="3.5" fill="#191924">
<text x="115.3" y="269.9">Third Angle</text>
<text x="223.4" y="268.9">STAKKAbox Fortress Installation Drawing</text>
<text x="301" y="268.3">.</text>
<text x="116.2" y="273.4">Projection</text>
<text x="159" y="270.1">Material</text>
<text x="190.6" y="270.1">-</text>
<text x="301" y="272.8">.</text>
<text x="157.3" y="277.6">Finish</text>
<text x="196.5" y="277.7">DIMS</text>
<text x="301" y="281.6">.</text>
<text x="301" y="277.2">.</text>
<text x="118.7" y="283">Weight</text>
<text x="146.2" y="283">-</text>
<text x="183.3" y="284.8">+1,-1</text>
<text x="197.7" y="284.8">mm</text>
<text x="248.5" y="284.2">-</text>
<text x="291.1" y="284.8">.</text>
</g>
<text font-size="3.4" fill="#191924" x="209.1" y="268.4">TITLE</text>
<g font-size="3.2" fill="#191924">
<text x="88.5" y="270.2">Date</text>
<text x="87.5" y="277.7">Drawn</text>
<text x="180.2" y="277.2">-</text>
<text x="209.7" y="279.7">SIZE</text>
<text x="218.3" y="279.7">DWG NO</text>
<text x="266.1" y="279.7">SHEET 3 OF 3</text>
<text x="288.5" y="279.7">REV</text>
<text x="88.4" y="284.6">Appr.</text>
</g>
<g font-size="2.8" fill="#191924">
<text x="35.5" y="268.7">Copyright of Cubis. No part of this</text>
<text x="309.5" y="267.5">--/--/--</text>
<text x="394.9" y="267.6">.</text>
<text x="404.9" y="268">.</text>
<text x="37" y="274.4">communicated, copied or used</text>
<text x="45.9" y="271.5">document may be</text>
<text x="309.3" y="272">--/--/--</text>
<text x="395" y="272.3">.</text>
<text x="404.9" y="272.7">.</text>
<text x="36.6" y="277.2">without prior permission of Cubis.</text>
<text x="104.9" y="277.6">PE</text>
<text x="309.3" y="276.4">--/--/--</text>
<text x="309.3" y="280.8">--/--/--</text>
<text x="395" y="276.7">.</text>
<text x="395" y="281.1">.</text>
<text x="404.9" y="277.1">.</text>
<text x="404.9" y="281.5">.</text>
<text x="41.9" y="284.3">www.Cubis-Systems.com</text>
<text x="104.9" y="284.4">PE</text>
</g>
<g font-size="2.6" fill="#191924">
<text x="158.2" y="283">Tolerance unless</text>
<text x="158.2" y="285.6">Otherwise Stated</text>
</g>
<g font-size="2.5" fill="#191924">
<text x="355" y="268.1">.</text>
<text x="101.2" y="270">26/11/19</text>
<text x="355" y="272.6">.</text>
<text x="355" y="281.4">.</text>
<text x="355" y="277">.</text>
</g>
</svg>
